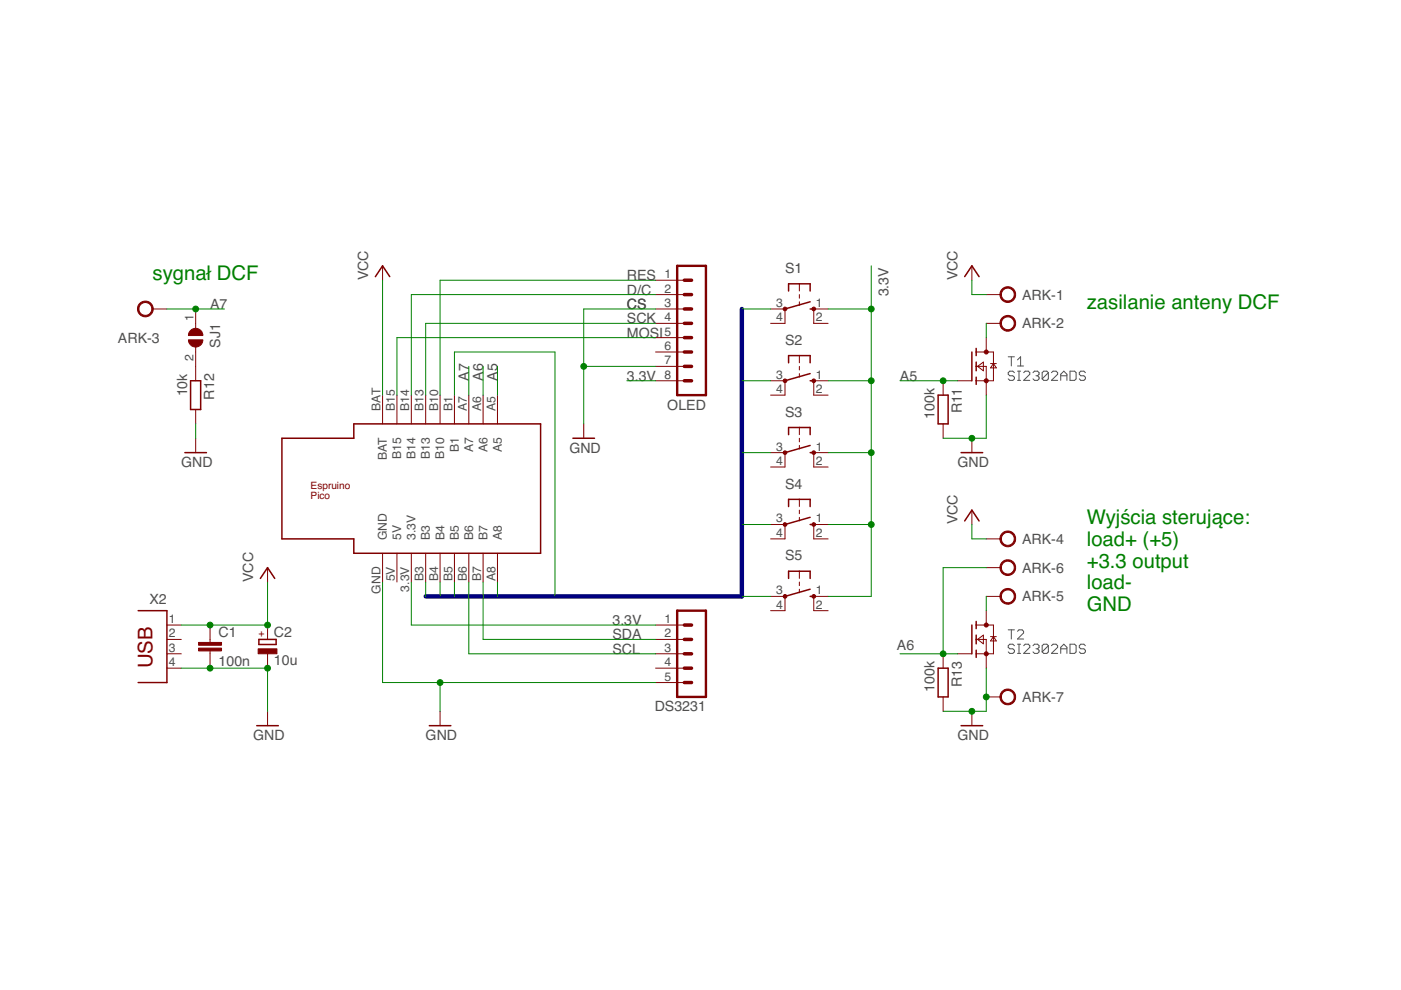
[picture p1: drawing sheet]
<svg xmlns="http://www.w3.org/2000/svg" width="297mm" height="210mm" viewBox="0 0 297 210" stroke-linecap="round" stroke-linejoin="round" font-family="sans-serif">
<g fill="none" stroke="#505050" stroke-width=".21">
<path d="M213.8 75.6h1.3M214.4 75.6v2M215.1 79l-.4-.3h-.6l-.3 .3v.4l.3 .3h.6l.4 .3v.3l-.4 .3h-.6l-.3-.3M215.7 78.7h.7M215.7 76.3l.7-.7v2M215.7 77.6h1.3M216 78.7v1.9M217 79l.4-.3h.6l.3 .3v.4l-1.3 1.2h1.3M219 79l.3-.3h.7l.3 .3v.4l-.3 .3M219.6 79.7h.4M220 79.7l.3 .3v.3l-.3 .3h-.7l-.3-.3M222.3 79l-.3-.3h-.7l-.3 .3v1.3"/>
<path d="M222.3 79v1.3l-.3 .3h-.7l-.3-.3M222.3 79l-1.3 1.3M222.9 79l.4-.3h.6l.3 .3v.4l-1.3 1.2h1.3M224.9 79.7h1.3M226.9 78.7h.9l.4 .3v1.3l-.4 .3h-.9zM230.1 79l-.3-.3h-.6l-.4 .3v.4l.4 .3h.6l.3 .3v.3l-.3 .3h-.6l-.4-.3M215.7 80.6h.7M224.9 80.6v-1.2l.7-.7 .6 .7v1.2M213.8 133.5h1.3M214.4 133.5v2M215.1 136.9l-.4-.3h-.6l-.3 .3v.3l.3 .4h.6l.4 .3v.3l-.4 .3h-.6l-.3-.3M215.7 136.6h.7"/>
<path d="M215.7 138.5h.7M215.7 133.9l.3-.4h.7l.3 .4v.3l-1.3 1.3h1.3M216 136.6v1.9M217 136.9l.4-.3h.6l.3 .3v.3l-1.3 1.3h1.3M219 136.9l.3-.3h.7l.3 .3v.3l-.3 .4M219.6 137.6h.4M220 137.6l.3 .3v.3l-.3 .3h-.7l-.3-.3M222.3 136.9l-.3-.3h-.7l-.3 .3v1.3M222.3 136.9v1.3l-.3 .3h-.7l-.3-.3M222.3 136.9l-1.3 1.3M222.9 136.9l.4-.3h.6l.3 .3v.3l-1.3 1.3h1.3M224.9 138.5v-1.3l.7-.6 .6 .6v1.3"/>
<path d="M224.9 137.6h1.3M226.9 136.6h.9l.4 .3v1.3l-.4 .3h-.9zM230.1 136.9l-.3-.3h-.6l-.4 .3v.3l.4 .4h.6l.3 .3v.3l-.3 .3h-.6l-.4-.3"/>
</g>
<g fill="none" stroke="#800000" stroke-width=".21">
<path d="M81.1 56.4v3M139 59.4h6.1M206.1 56.4v3M32.3 65.5h3.1M41.5 65.5v4.1M41.5 73.6v7.1M139 65.5h6.1M139 68.6h6.1M139 62.5h6.1M139 71.6h6.1M139 74.6h6.1M139 77.7h6.1"/>
<path d="M163.4 65.5h3v3.1h-3M169.5 60.2v1.5M169.5 62.5v.7M169.5 64v.7M169.5 75.4v1.5M169.5 77.7v.7M169.5 79.2v.8M175.6 65.5h-3.1v3.1h3.1M207 74.6h3.6v6.1h-3.6M207 77.7h2.1v6.1M207.3 77.7l1.2-.9v1.8zM209.1 68.6h3.1"/>
<path d="M209.1 62.5h3.1M209.1 71.6v3M210 77.1h1.2M210.6 77.1l.6 .9h-1.2zM41.5 86.8v3.1M41.5 92.9v3.1M81.1 83.8v6.1M84.2 83.8v6.1M87.2 83.8v6.1M90.3 83.8v6.1M93.3 83.8v6.1M96.4 83.8v6.1"/>
<path d="M99.4 83.8v6.1M102.4 83.8v6.1M105.5 83.8v6.1M123.8 89.9v3M139 80.7h6.1M163.4 80.7h3v3.1h-3M163.4 96h3v3h-3M169.5 90.6v1.6M169.5 92.9v.8M169.5 94.4v.8M175.6 80.7h-3.1v3.1h3.1M175.6 96h-3.1v3h3.1"/>
<path d="M200 80.7v3.1M200 89.9v3M203 80.7h3.1M206.1 92.9v3.1M81.1 117.3v6.1M84.2 117.3v6.1M87.2 117.3v6.1M90.3 117.3v6.1M93.3 117.3v6.1M96.4 117.3v6.1M99.4 117.3v6.1M102.4 117.3v6.1"/>
<path d="M105.5 117.3v6.1M163.4 111.2h3v3.1h-3M169.5 105.9v1.5M169.5 108.2v.7M169.5 109.7v.7M175.6 111.2h-3.1v3.1h3.1M206.1 108.2v3M209.1 114.3h3.1M35.4 132.5h3M35.4 135.6h3M35.4 138.6h3M44.5 132.5v3.7"/>
<path d="M44.5 138v3.7M56.7 120.4v3M56.7 132.5v3.1M56.7 138.6v3.1M139 132.5h6.1M139 135.6h6.1M139 138.6h6.1M163.4 126.4h3v3.1h-3M169.5 121.1v1.5M169.5 123.4v.8M169.5 124.9v.8M175.6 126.4h-3.1v3.1h3.1"/>
<path d="M200 138.6v3.1M203 138.6h3.1M207 132.5h3.6v6.1h-3.6M207 135.6h2.1v6.1M207.3 135.6l1.2-.9v1.8zM209.1 126.4h3.1M209.1 129.5v3M209.1 120.4h3.1M210 135h1.2M210.6 135l.6 .9h-1.2zM35.4 141.7h3M56.7 150.8v3.1"/>
<path d="M93.3 150.8v3.1M139 141.7h6.1M139 144.7h6.1M200 147.8v3M206.1 150.8v3.1M209.1 147.8h3.1"/>
</g>
<g fill="none" stroke="#800000" stroke-width=".32">
<path d="M79.6 58.7l1.5-2.3 1.5 2.3M204.5 58.7l1.6-2.3 1.5 2.3M167.2 61.7v-1.5h4.6v1.5M167.2 76.9v-1.5h4.6v1.5M171.8 79.2l-5.4 1.5M171.8 65.5h.7M171.8 64l-5.4 1.5M206.1 74.6v6.1M207 73.9v1.5M207 76.8v1.8M207 80v1.5M39.2 96h4.6"/>
<path d="M40.4 80.7h2.1v6.1h-2.1zM59.8 92.9h15.2v-3h39.6v27.4h-39.6v-3h-15.2zM121.5 92.9h4.5M167.2 92.2v-1.6h4.6v1.6M171.8 80.7h.7M171.8 96h.7M171.8 94.4l-5.4 1.6M198.9 83.8h2.1v6.1h-2.1zM203.8 96h4.5M167.2 107.4v-1.5h4.6v1.5M171.8 111.2h.7M171.8 109.7l-5.4 1.5"/>
<path d="M204.5 110.4l1.6-2.2 1.5 2.2M29.3 129.5h6.1v15.2h-6.1M54.9 135.6h3.6v1.1h-3.6zM55.2 122.6l1.5-2.2 1.6 2.2M167.2 122.6v-1.5h4.6v1.5M171.8 126.4h.7M171.8 124.9l-5.4 1.5M206.1 132.5v6.1M207 131.8v1.5M207 134.7v1.8M207 137.9v1.5M54.4 153.9h4.6"/>
<path d="M91 153.9h4.6M198.9 141.7h2.1v6.1h-2.1zM203.8 153.9h4.5"/>
</g>
<path d="M143.6 56.4h6.1v27.4h-6.1zM143.6 129.5h6.1v18.3h-6.1z" fill="none" stroke="#800000" stroke-width=".51"/>
<g fill="none" stroke="#800000" stroke-width=".74">
<path d="M145.1 59.4h1.5M145.1 65.5h1.5M145.1 62.5h1.5M145.1 71.6h1.5M145.1 68.6h1.5M145.1 77.7h1.5M145.1 74.6h1.5M145.1 80.7h1.5M145.1 138.6h1.5M145.1 135.6h1.5M145.1 132.5h1.5M145.1 144.7h1.5"/>
<path d="M145.1 141.7h1.5"/>
</g>
<g fill="#800000" stroke="#800000" stroke-width=".21">
<path d="M42.1 137.4h4.9v.6h-4.9z"/>
<path d="M42.1 136.2h4.9v.6h-4.9z"/>
<path d="M54.7 137.6h4v1h-4z"/>
</g>
<g fill="#800000" stroke="#800000" stroke-width=".21">
<path d="M212.4 61.4a1.67 1.67 0 0 1 2.7 .1 1.67 1.67 0 0 1-.9 2.5 1.67 1.67 0 0 1-2.2-1.5h.3a1.37 1.37 0 0 1 1.9-1.3 1.37 1.37 0 0 1 .3 2.3 1.37 1.37 0 0 1-2.2-.7v-.3h-.3z" fill-rule="evenodd"/>
<path d="M212.4 67.5a1.67 1.67 0 0 1 2.7 .1 1.67 1.67 0 0 1-.9 2.5 1.67 1.67 0 0 1-2.2-1.5h.3a1.37 1.37 0 0 1 1.9-1.3 1.37 1.37 0 0 1 .4 2.3 1.37 1.37 0 0 1-2.3-.7v-.3h-.3z" fill-rule="evenodd"/>
<path d="M29.5 64.4a1.67 1.67 0 0 1 2.7 .2 1.67 1.67 0 0 1-.9 2.5 1.67 1.67 0 0 1-2.2-1.6h.3a1.37 1.37 0 0 1 2-1.3 1.37 1.37 0 0 1 .3 2.3 1.37 1.37 0 0 1-2.2-.7l-.1-.3h-.3z" fill-rule="evenodd"/>
<path d="M212.4 113.2a1.67 1.67 0 0 1 2.7 .1 1.67 1.67 0 0 1-.9 2.5 1.67 1.67 0 0 1-2.2-1.5h.3a1.37 1.37 0 0 1 1.9-1.3 1.37 1.37 0 0 1 .3 2.3 1.37 1.37 0 0 1-2.2-.7v-.3h-.3z" fill-rule="evenodd"/>
<path d="M212.4 125.4a1.67 1.67 0 0 1 2.7 .1 1.67 1.67 0 0 1-.9 2.5 1.67 1.67 0 0 1-2.2-1.6h.3a1.37 1.37 0 0 1 1.9-1.2 1.37 1.37 0 0 1 .4 2.3 1.37 1.37 0 0 1-2.3-.8v-.3h-.3z" fill-rule="evenodd"/>
<path d="M212.4 119.3a1.67 1.67 0 0 1 2.7 .1 1.67 1.67 0 0 1-.9 2.5 1.67 1.67 0 0 1-2.2-1.5h.3a1.37 1.37 0 0 1 1.9-1.3 1.37 1.37 0 0 1 .3 2.3 1.37 1.37 0 0 1-2.2-.7v-.3h-.3z" fill-rule="evenodd"/>
<path d="M212.4 146.7a1.67 1.67 0 0 1 2.7 .1 1.67 1.67 0 0 1-.9 2.5 1.67 1.67 0 0 1-2.2-1.5h.3a1.37 1.37 0 0 1 1.9-1.3 1.37 1.37 0 0 1 .3 2.3 1.37 1.37 0 0 1-2.2-.7v-.3h-.3z" fill-rule="evenodd"/>
<path d="M40 72.1h3a1.52 1.52 0 0 1-1.5 1.5 1.52 1.52 0 0 1-1.5-1.5z" fill-rule="evenodd"/>
<path d="M40.4 70.1a1.52 1.52 0 0 1 1.7-.4 1.52 1.52 0 0 1 .9 1.4h-3v-.5z" fill-rule="evenodd"/>
<circle cx="166.4" cy="80.7" r=".4"/>
<circle cx="172.5" cy="80.7" r=".4"/>
<circle cx="166.4" cy="96" r=".39"/>
<circle cx="172.5" cy="96" r=".39"/>
<circle cx="166.4" cy="111.2" r=".39"/>
<circle cx="172.5" cy="111.2" r=".39"/>
<circle cx="166.4" cy="126.4" r=".4"/>
<circle cx="172.5" cy="126.4" r=".4"/>
<circle cx="166.4" cy="65.5" r=".4"/>
<circle cx="172.5" cy="65.5" r=".4"/>
<circle cx="209.1" cy="80.7" r=".42"/>
<circle cx="209.1" cy="74.6" r=".42"/>
<circle cx="209.1" cy="138.6" r=".42"/>
<circle cx="209.1" cy="132.5" r=".42"/>
</g>
<path d="M157.3 65.5v60.9h-67" fill="none" stroke="#000080" stroke-width=".93"/>
<g fill="none" stroke="#008000" stroke-width=".21">
<path d="M81.1 59.4v24.4M139 59.4h-45.7v24.4M184.7 56.4v70h-9.1M206.1 59.4v3.1h3M35.4 65.5h12.2M99.4 77.7v6.1M102.4 77.7v6.1M105.5 77.7v6.1M123.8 77.7h15.2M139 62.5h-51.8v21.3M139 65.5h-15.2v24.4M139 68.6h-48.7v15.2"/>
<path d="M139 71.6h-54.8v12.2M157.3 65.5h6.1M175.6 65.5h9.1M209.1 68.6v3M41.5 89.9v3M96.4 83.8v-9.2h21.3v51.8M132.9 80.7h6.1M157.3 80.7h6.1M157.3 96h6.1M175.6 80.7h9.1M175.6 96h9.1M190.8 80.7h12.2"/>
<path d="M209.1 83.8v9.1h-9.1M157.3 111.2h6.1M175.6 111.2h9.1M206.1 111.2v3.1h3M56.7 123.4v9.1h-18.3M81.1 123.4v21.3h57.9M87.2 123.4v9.1h51.8M90.3 123.4v3M93.3 123.4v3M96.4 123.4v3M99.4 123.4v15.2h39.6M102.4 123.4v12.2h36.6"/>
<path d="M105.5 123.4v3M157.3 126.4h6.1M190.8 138.6h12.2M209.1 126.4v3.1M209.1 120.4h-9.1v18.2M38.4 141.7h18.3v9.1M93.3 144.7v6.1M209.1 141.7v9.1h-9.1"/>
</g>
<g fill="#008000" stroke="#008000" stroke-width=".21">
<circle cx="184.7" cy="65.5" r=".61"/>
<circle cx="184.7" cy="80.7" r=".61"/>
<circle cx="184.7" cy="96" r=".61"/>
<circle cx="184.7" cy="111.2" r=".61"/>
<circle cx="93.3" cy="144.7" r=".61"/>
<circle cx="44.5" cy="141.7" r=".61"/>
<circle cx="56.7" cy="141.7" r=".61"/>
<circle cx="206.1" cy="92.9" r=".61"/>
<circle cx="206.1" cy="150.8" r=".61"/>
<circle cx="209.1" cy="147.8" r=".61"/>
<circle cx="123.8" cy="77.7" r=".61"/>
<circle cx="44.5" cy="132.5" r=".61"/>
<circle cx="56.7" cy="132.5" r=".61"/>
<circle cx="200" cy="138.6" r=".61"/>
<circle cx="41.5" cy="65.5" r=".61"/>
<circle cx="200" cy="80.7" r=".61"/>
</g>
<g font-size="4.3" fill="#008000">
<text x="32.3" y="59.4">sygnał DCF</text>
<text x="230.4" y="65.5">zasilanie anteny DCF</text>
<text x="230.4" y="111.2">Wyjścia sterujące:</text>
<text x="230.4" y="115.8">load+ (+5)</text>
<text x="230.4" y="120.3">+3.3 output</text>
<text x="230.4" y="124.9">load-</text>
<text x="230.4" y="129.5">GND</text>
</g>
<text font-size="4.3" fill="#800000" x="32.3" y="141.7" transform="rotate(-90 32.3 141.7)">USB</text>
<g font-size="3" fill="#505050">
<text x="78.1" y="59.4" transform="rotate(-90 78.1 59.4)">VCC</text>
<text x="132.9" y="59.4">RES</text>
<text x="166.4" y="57.9">S1</text>
<text x="203" y="59.4" transform="rotate(-90 203 59.4)">VCC</text>
<text x="44.5" y="65.5">A7</text>
<text x="132.9" y="65.5">CS</text>
<text x="132.9" y="62.5">D/C</text>
<text x="188.4" y="62.8" transform="rotate(-90 188.4 62.8)">3.3V</text>
<text x="216.7" y="63.5">ARK-1</text>
<text x="132.9" y="68.5">SCK</text>
<text x="132.9" y="71.6">MOSI</text>
<text x="216.7" y="69.6">ARK-2</text>
<text x="25" y="72.7">ARK-3</text>
<text x="46.7" y="73.7" transform="rotate(-90 46.7 73.7)">SJ1</text>
<text x="166.4" y="73.1">S2</text>
<text x="99.4" y="80.7" transform="rotate(-90 99.4 80.7)">A7</text>
<text x="102.4" y="80.7" transform="rotate(-90 102.4 80.7)">A6</text>
<text x="105.5" y="80.7" transform="rotate(-90 105.5 80.7)">A5</text>
<text x="132.9" y="80.7">3.3V</text>
<text x="190.8" y="80.7">A5</text>
<text x="39.7" y="84.1" transform="rotate(-90 39.7 84.1)">10k</text>
<text x="45.4" y="84.7" transform="rotate(-90 45.4 84.7)">R12</text>
<text x="141.5" y="86.8">OLED</text>
<text x="166.4" y="88.4">S3</text>
<text x="198.1" y="88.8" transform="rotate(-90 198.1 88.8)">100k</text>
<text x="203.9" y="87.6" transform="rotate(-90 203.9 87.6)">R11</text>
<text x="120.7" y="96">GND</text>
<text x="38.4" y="99">GND</text>
<text x="203" y="99">GND</text>
<text x="166.4" y="103.6">S4</text>
<text x="203" y="111.2" transform="rotate(-90 203 111.2)">VCC</text>
<text x="166.4" y="118.8">S5</text>
<text x="216.7" y="115.3">ARK-4</text>
<text x="53.7" y="123.4" transform="rotate(-90 53.7 123.4)">VCC</text>
<text x="216.7" y="121.4">ARK-6</text>
<text x="31.7" y="128">X2</text>
<text x="216.7" y="127.5">ARK-5</text>
<text x="46.4" y="135.1">C1</text>
<text x="58.1" y="135">C2</text>
<text x="129.9" y="132.5">3.3V</text>
<text x="129.9" y="135.6">SDA</text>
<text x="190.2" y="137.7">A6</text>
<text x="46.4" y="141.2">100n</text>
<text x="58.1" y="141.1">10u</text>
<text x="129.9" y="138.6">SCL</text>
<text x="198.1" y="146.7" transform="rotate(-90 198.1 146.7)">100k</text>
<text x="203.9" y="145.7" transform="rotate(-90 203.9 145.7)">R13</text>
<text x="216.7" y="148.8">ARK-7</text>
<text x="138.8" y="150.8">DS3231</text>
<text x="53.7" y="156.9">GND</text>
<text x="90.2" y="156.9">GND</text>
<text x="203" y="156.9">GND</text>
</g>
<g font-size="2.6" fill="#505050">
<text x="140.9" y="59">1</text>
<text x="140.9" y="62">2</text>
<text x="140.9" y="65.1">3</text>
<text x="164.6" y="65.1">3</text>
<text x="173" y="65.1">1</text>
<text x="41.1" y="68.1" transform="rotate(-90 41.1 68.1)">1</text>
<text x="140.9" y="68.1">4</text>
<text x="140.9" y="71.2">5</text>
<text x="164.6" y="68.1">4</text>
<text x="173" y="68.1">2</text>
<text x="41.1" y="76.5" transform="rotate(-90 41.1 76.5)">2</text>
<text x="140.9" y="74.2">6</text>
<text x="140.9" y="77.3">7</text>
<text x="140.9" y="80.3">8</text>
<text x="164.6" y="80.3">3</text>
<text x="164.6" y="83.4">4</text>
<text x="173" y="80.3">1</text>
<text x="173" y="83.4">2</text>
<text x="80.7" y="87.1" transform="rotate(-90 80.7 87.1)">BAT</text>
<text x="83.7" y="87.1" transform="rotate(-90 83.7 87.1)">B15</text>
<text x="86.8" y="87.1" transform="rotate(-90 86.8 87.1)">B14</text>
<text x="89.8" y="87.1" transform="rotate(-90 89.8 87.1)">B13</text>
<text x="92.9" y="87.1" transform="rotate(-90 92.9 87.1)">B10</text>
<text x="95.9" y="87.1" transform="rotate(-90 95.9 87.1)">B1</text>
<text x="99" y="87.1" transform="rotate(-90 99 87.1)">A7</text>
<text x="102" y="87.1" transform="rotate(-90 102 87.1)">A6</text>
<text x="105.1" y="87.1" transform="rotate(-90 105.1 87.1)">A5</text>
<text x="97.2" y="95.8" transform="rotate(-90 97.2 95.8)">B1</text>
<text x="100.3" y="95.8" transform="rotate(-90 100.3 95.8)">A7</text>
<text x="103.3" y="95.8" transform="rotate(-90 103.3 95.8)">A6</text>
<text x="106.4" y="95.8" transform="rotate(-90 106.4 95.8)">A5</text>
<text x="164.6" y="95.5">3</text>
<text x="173" y="95.5">1</text>
<text x="82" y="97.5" transform="rotate(-90 82 97.5)">BAT</text>
<text x="85.1" y="97.3" transform="rotate(-90 85.1 97.3)">B15</text>
<text x="88.1" y="97.3" transform="rotate(-90 88.1 97.3)">B14</text>
<text x="91.2" y="97.3" transform="rotate(-90 91.2 97.3)">B13</text>
<text x="94.2" y="97.3" transform="rotate(-90 94.2 97.3)">B10</text>
<text x="164.6" y="98.6">4</text>
<text x="173" y="98.6">2</text>
<text x="164.6" y="110.8">3</text>
<text x="164.6" y="113.8">4</text>
<text x="173" y="110.8">1</text>
<text x="173" y="113.8">2</text>
<text x="82" y="114.5" transform="rotate(-90 82 114.5)">GND</text>
<text x="85.1" y="114.5" transform="rotate(-90 85.1 114.5)">5V</text>
<text x="88.1" y="114.5" transform="rotate(-90 88.1 114.5)">3.3V</text>
<text x="91.2" y="114.5" transform="rotate(-90 91.2 114.5)">B3</text>
<text x="94.2" y="114.5" transform="rotate(-90 94.2 114.5)">B4</text>
<text x="97.3" y="114.5" transform="rotate(-90 97.3 114.5)">B5</text>
<text x="100.3" y="114.5" transform="rotate(-90 100.3 114.5)">B6</text>
<text x="103.4" y="114.5" transform="rotate(-90 103.4 114.5)">B7</text>
<text x="106.4" y="114.5" transform="rotate(-90 106.4 114.5)">A8</text>
<text x="80.7" y="125.8" transform="rotate(-90 80.7 125.8)">GND</text>
<text x="83.7" y="123.3" transform="rotate(-90 83.7 123.3)">5V</text>
<text x="86.8" y="125.4" transform="rotate(-90 86.8 125.4)">3.3V</text>
<text x="89.8" y="123.3" transform="rotate(-90 89.8 123.3)">B3</text>
<text x="92.9" y="123.3" transform="rotate(-90 92.9 123.3)">B4</text>
<text x="95.9" y="123.3" transform="rotate(-90 95.9 123.3)">B5</text>
<text x="99" y="123.3" transform="rotate(-90 99 123.3)">B6</text>
<text x="102" y="123.3" transform="rotate(-90 102 123.3)">B7</text>
<text x="105.1" y="123.3" transform="rotate(-90 105.1 123.3)">A8</text>
<text x="164.6" y="126">3</text>
<text x="164.6" y="129.1">4</text>
<text x="173" y="126">1</text>
<text x="173" y="129.1">2</text>
<text x="35.8" y="132.1">1</text>
<text x="35.8" y="135.2">2</text>
<text x="140.9" y="132.1">1</text>
<text x="140.9" y="135.2">2</text>
<text x="35.8" y="138.2">3</text>
<text x="35.8" y="141.2">4</text>
<text x="140.9" y="138.2">3</text>
<text x="140.9" y="141.2">4</text>
<text x="140.9" y="144.3">5</text>
</g>
<g font-size="2.1" fill="#800000">
<text x="65.9" y="103.6">Espruino</text>
<text x="65.9" y="105.9">Pico</text>
<text x="56" y="135.1" transform="rotate(-90 56 135.1)">+</text>
</g>
</svg>
